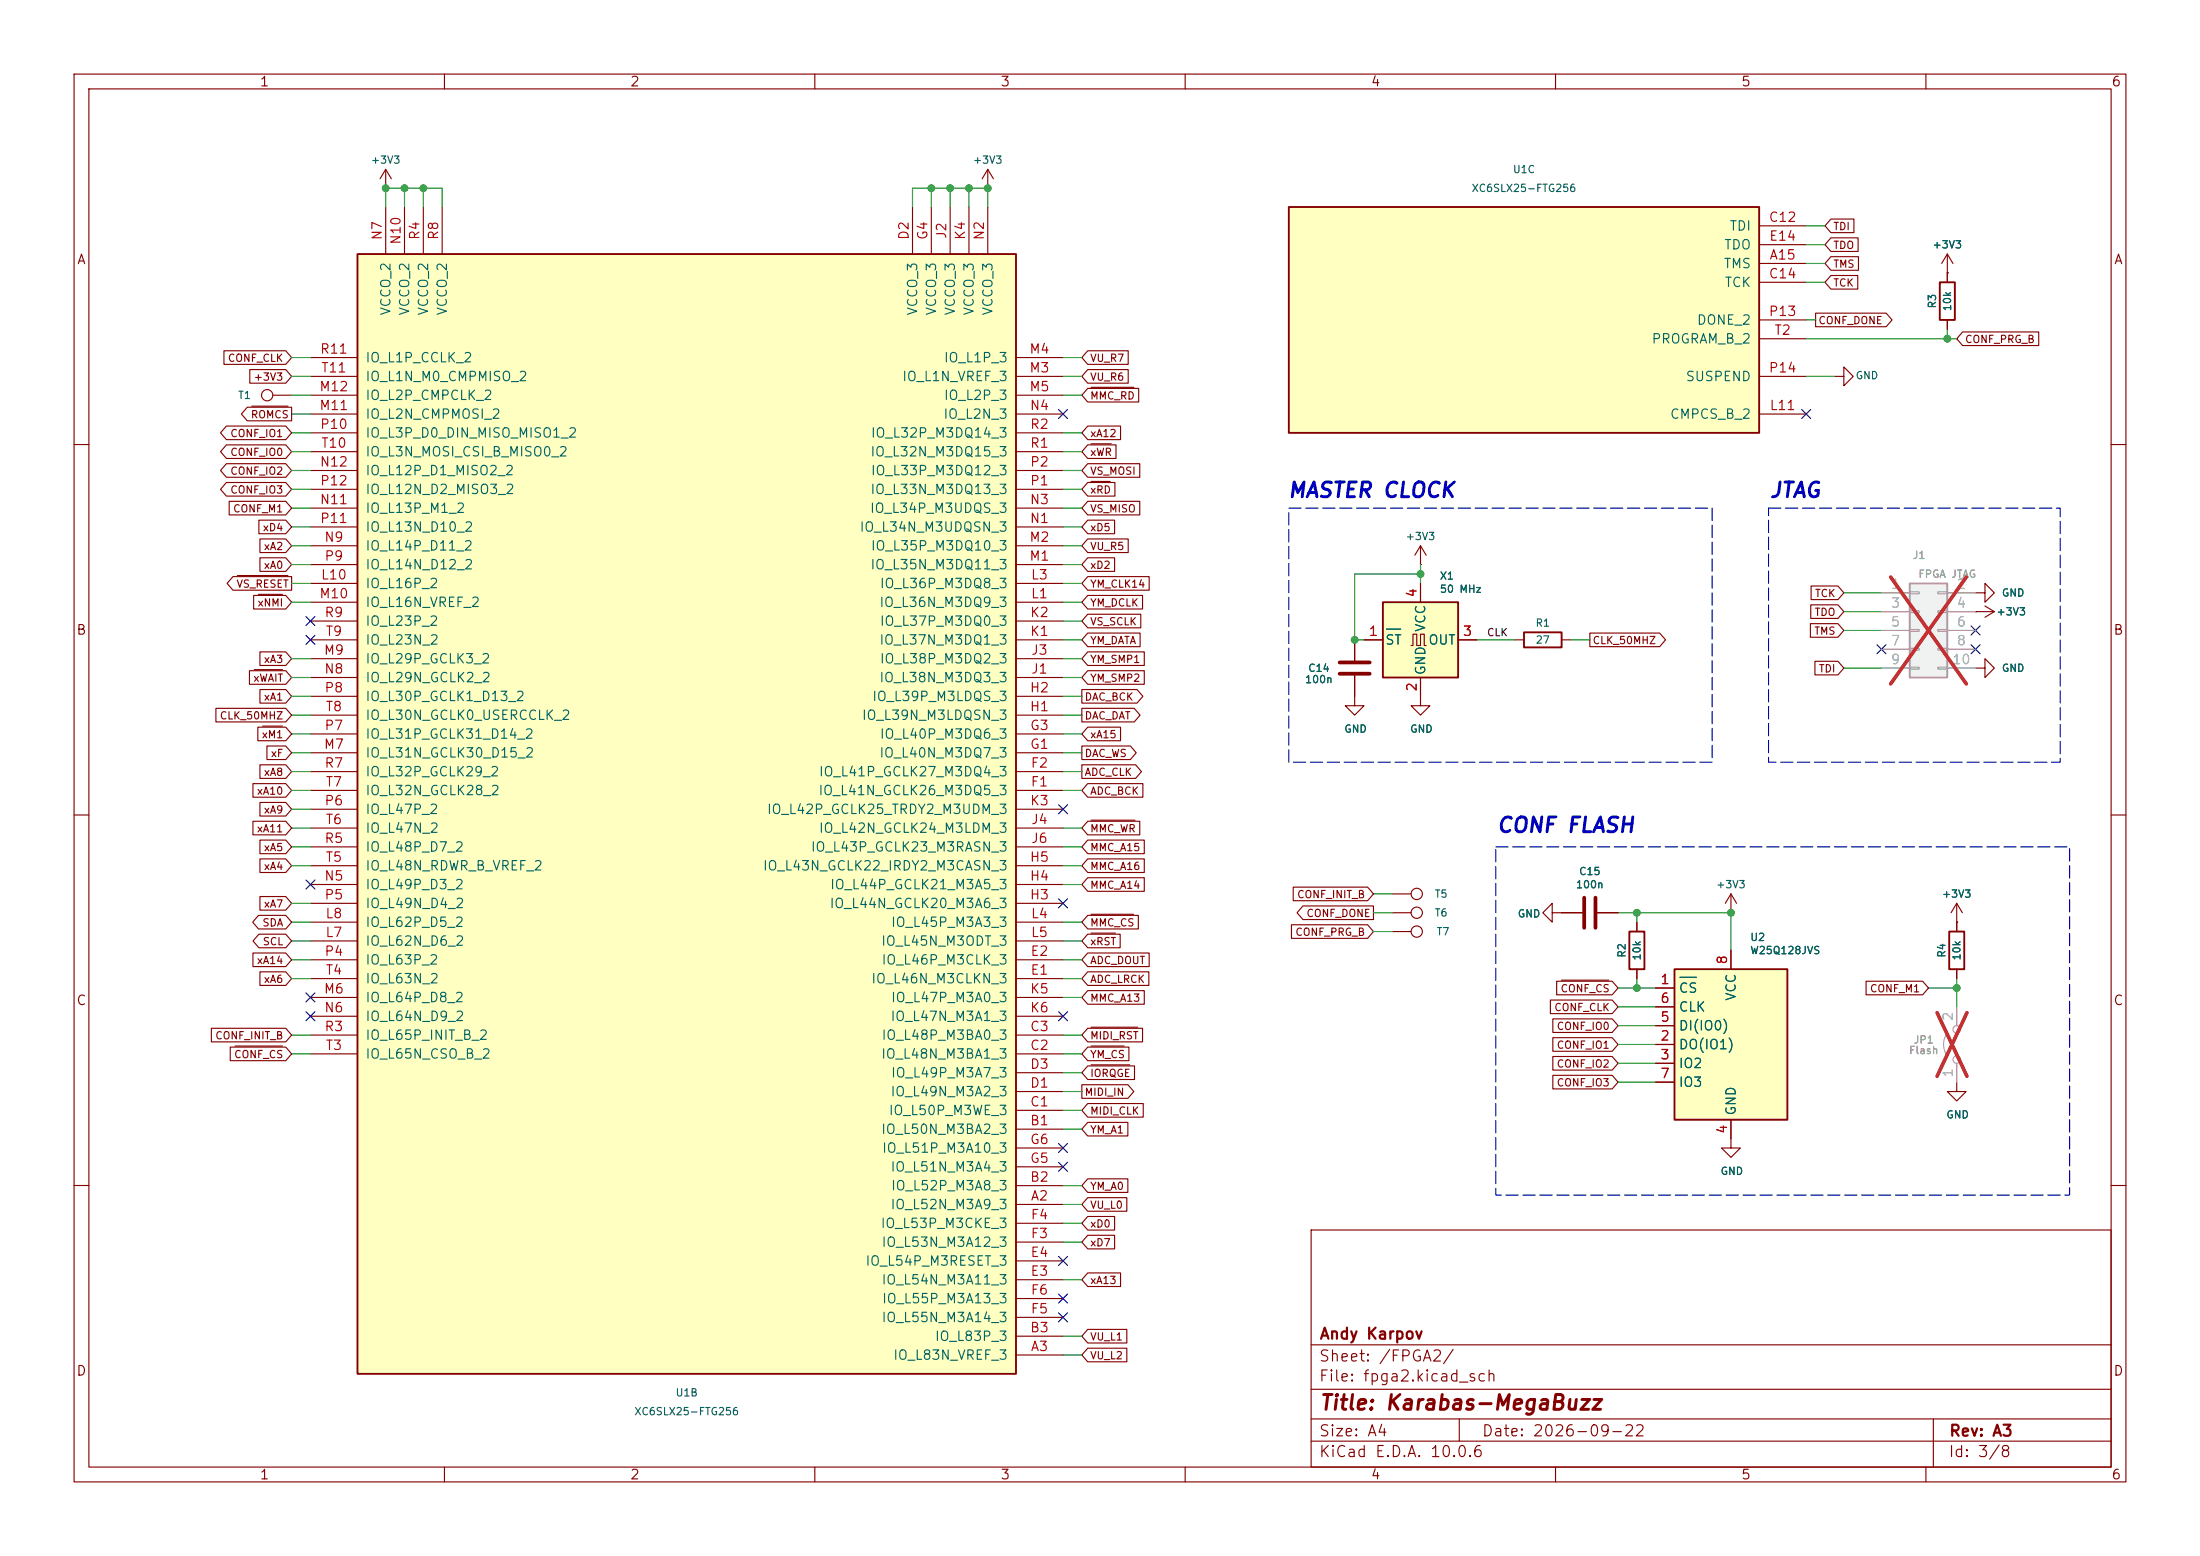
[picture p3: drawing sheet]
<svg xmlns="http://www.w3.org/2000/svg" width="297mm" height="210mm" viewBox="0 0 297 210" stroke-linecap="round" stroke-linejoin="round" font-family="sans-serif">
<g fill="none" stroke="#840000" stroke-width=".15">
<path d="M10 10h277v190h-277zM12 12h273v186h-273zM60 10v2M110 10v2M160 10v2M210 10v2M260 10v2M10 60h2M285 60h2M266.7 80h1.3v1.3l1.2-1.3-1.2-1.3v1.3M266.7 90.2h1.3v1.2l1.2-1.2-1.2-1.3v1.3M10 110h2"/>
<path d="M285 110h2M188 120.7h2.5M188 125.7h2.5M264.2 124.5v1.2M264.2 130.8v1.3M264.2 146.1v1.2h1.2l-1.2 1.3-1.3-1.3h1.3M10 160h2M177 166h108v32h-108zM285 160h2M60 198v2M110 198v2M160 198v2"/>
<path d="M177 194.5h108M177 191.5h108M177 187.5h108M177 181.5h108M197 191.5v3M210 198v2M260 198v2M261 191.5v6.5"/>
<circle cx="191.3" cy="120.6" r=".76"/>
<circle cx="191.3" cy="125.7" r=".76"/>
</g>
<path d="M263.1 125.7h2.1v5.1h-2.1z" fill="none" stroke="#840000" stroke-width=".25"/>
<g fill="none" stroke="#a1a1a1" stroke-width=".15">
<path d="M262.9 139.4a2.53 2.53 0 0 0 0 3.1M264.2 135.9v2.5M264.2 143.5v2.6"/>
<circle cx="264.2" cy="138.9" r=".51"/>
<circle cx="264.2" cy="143" r=".51"/>
</g>
<path d="M261.5 136.7l4 8.6M265.5 136.7l-4 8.6" fill="none" stroke="#e12e31" stroke-width=".46"/>
<path d="M257.8 78.7h5.1v12.7h-5.1z" fill="#f0f0f0"/>
<path d="M257.8 78.7h5.1v12.7h-5.1z" fill="none" stroke="#a1a1a1" stroke-width=".25"/>
<g fill="none" stroke="#a1a1a1" stroke-width=".15">
<path d="M257.8 79.9h1.3v.2h-1.3zM261.6 79.9h1.3v.2h-1.3zM254 80h3.8M254 82.6h3.8M254 85.1h3.8M254 87.6h3.8M254 90.2h3.8M257.8 82.4h1.3v.3h-1.3zM257.8 85h1.3v.2h-1.3zM257.8 87.5h1.3v.3h-1.3zM257.8 90h1.3v.3h-1.3zM261.6 82.4h1.3v.3h-1.3z"/>
<path d="M261.6 85h1.3v.2h-1.3zM261.6 87.5h1.3v.3h-1.3zM261.6 90h1.3v.3h-1.3zM262.9 80h3.8M262.9 82.6h3.8M262.9 85.1h3.8M262.9 87.6h3.8M262.9 90.2h3.8"/>
</g>
<path d="M255.2 77.9l10.3 14.4M265.5 77.9l-10.3 14.4" fill="none" stroke="#e12e31" stroke-width=".46"/>
<g fill="none" stroke="#840000" stroke-width=".15">
<path d="M52.1 25.4h.1M52.1 22.9l-.8 1.2M52.1 22.9l.7 1.2M52.1 22.9v2.5M36.8 53.3h2.6M182.9 94v1.3h1.2l-1.2 1.2-1.3-1.2h1.3M266.7 82.6h.1M266.7 82.6h2.5M268 81.8l1.2 .8M269.2 82.6l-1.2 .7M264.2 124.5h.1M264.2 121.9l-.8 1.3"/>
<path d="M264.2 121.9l.7 1.3M264.2 121.9v2.6"/>
<circle cx="36.1" cy="53.3" r=".76"/>
</g>
<path d="M186.7 81.3h10.1v10.1h-10.1z" fill="#ffffc2"/>
<path d="M186.7 81.3h10.1v10.1h-10.1zM205.7 85.3h5.1v2.1h-5.1z" fill="none" stroke="#840000" stroke-width=".25"/>
<path d="M191.8 78.7v2.6M184.1 86.4h2.6M190.5 87.1h.3v-1.5h.5v1.5h.5v-1.5h.5v1.5h.2M191.8 91.4v2.6M196.8 86.4h2.6M204.5 86.4h1.2M210.8 86.4h1.3" fill="none" stroke="#840000" stroke-width=".15"/>
<path d="M187.2 84.9h1.9" fill="none" stroke="#006464" stroke-width=".15"/>
<path d="M48.3 34.3h88.9v151.1h-88.9z" fill="#ffffc2"/>
<path d="M48.3 34.3h88.9v151.1h-88.9zM261.9 38.1h2v5.1h-2z" fill="none" stroke="#840000" stroke-width=".25"/>
<g fill="none" stroke="#840000" stroke-width=".15">
<path d="M52.1 27.9v6.4M54.6 27.9v6.4M57.1 27.9v6.4M59.7 27.9v6.4M123.2 27.9v6.4M125.7 27.9v6.4M128.3 27.9v6.4M130.8 27.9v6.4M133.3 27.9v6.4M262.9 36.8h.1M262.9 34.3l-.8 1.3M262.9 34.3l.8 1.3"/>
<path d="M262.9 34.3v3.8M41.9 50.8h6.4M41.9 48.3h6.4M41.9 53.3h6.4M41.9 55.9h6.4M41.9 58.4h6.4M137.2 50.8h6.3M137.2 48.3h6.3M137.2 53.3h6.3M137.2 55.9h6.3M137.2 58.4h6.3M247.6 50.8h1.3v-1.3l1.3 1.3-1.3 1.3v-1.3"/>
<path d="M262.9 43.2v1.3M41.9 78.7h6.4M41.9 76.2h6.4M41.9 73.7h6.4M41.9 71.1h6.4M41.9 68.6h6.4M41.9 63.5h6.4M41.9 66h6.4M41.9 61h6.4M137.2 78.7h6.3M137.2 76.2h6.3M137.2 73.7h6.3"/>
<path d="M137.2 71.1h6.3M137.2 68.6h6.3M137.2 63.5h6.3M137.2 66h6.3M137.2 61h6.3M191.8 76.2h.1M191.8 73.7l-.8 1.2M191.8 73.7l.7 1.2M191.8 73.7v2.5M41.9 99.1h6.4M41.9 96.5h6.4M41.9 94h6.4"/>
<path d="M41.9 91.4h6.4M41.9 88.9h6.4M41.9 86.4h6.4M41.9 83.8h6.4M41.9 81.3h6.4M137.2 99.1h6.3M137.2 96.5h6.3M137.2 94h6.3M137.2 91.4h6.3M137.2 88.9h6.3M137.2 86.4h6.3M137.2 83.8h6.3"/>
<path d="M137.2 81.3h6.3M182.9 86.4v2.8M182.9 91.2v2.8M191.8 94v1.3h1.2l-1.2 1.2-1.3-1.2h1.3M41.9 106.7h6.4M41.9 104.1h6.4M41.9 101.6h6.4M41.9 119.4h6.4M41.9 116.8h6.4M41.9 111.8h6.4M41.9 114.3h6.4M41.9 109.2h6.4"/>
<path d="M137.2 106.7h6.3M137.2 104.1h6.3M137.2 101.6h6.3M137.2 119.4h6.3M137.2 116.8h6.3M137.2 111.8h6.3M137.2 114.3h6.3M137.2 109.2h6.3M41.9 139.7h6.4M41.9 132.1h6.4M41.9 129.5h6.4M41.9 121.9h6.4"/>
<path d="M41.9 134.6h6.4M41.9 137.2h6.4M41.9 124.5h6.4M41.9 127h6.4M137.2 139.7h6.3M137.2 132.1h6.3M137.2 129.5h6.3M137.2 121.9h6.3M137.2 134.6h6.3M137.2 137.2h6.3M137.2 124.5h6.3M137.2 127h6.3"/>
<path d="M188 123.2h2.5M233.7 123.2h.1M233.7 120.7l-.8 1.2M233.7 120.7l.7 1.2M233.7 120.7v2.5M41.9 142.2h6.4M137.2 152.4h6.3M137.2 149.9h6.3M137.2 142.2h6.3M137.2 147.3h6.3M137.2 144.8h6.3M137.2 157.5h6.3"/>
<path d="M137.2 154.9h6.3M233.7 153.7v1.2h1.2l-1.2 1.3-1.3-1.3h1.3M137.2 162.6h6.3M137.2 160h6.3M137.2 172.7h6.3M137.2 170.2h6.3M137.2 167.6h6.3M137.2 165.1h6.3M137.2 177.8h6.3M137.2 175.3h6.3M137.2 182.9h6.3M137.2 180.3h6.3"/>
<circle cx="191.3" cy="123.2" r=".76"/>
</g>
<path d="M180.8 89.4h4.1M180.8 90.9h4.1" fill="none" stroke="#840000" stroke-width=".51"/>
<path d="M226.1 130.8h15.2v20.3h-15.2z" fill="#ffffc2"/>
<path d="M226.1 130.8h15.2v20.3h-15.2z" fill="none" stroke="#840000" stroke-width=".25"/>
<path d="M223.5 133.4h2.6M223.5 138.4h2.6M223.5 135.9h2.6M233.7 128.3v2.5M223.5 141h2.6M223.5 143.5h2.6M223.5 146.1h2.6M233.7 151.1v2.6" fill="none" stroke="#840000" stroke-width=".15"/>
<path d="M226.8 131.9h2.2" fill="none" stroke="#006464" stroke-width=".15"/>
<path d="M174 27.9h63.5v30.5h-63.5z" fill="#ffffc2"/>
<path d="M174 27.9h63.5v30.5h-63.5zM220 125.7h2v5.1h-2z" fill="none" stroke="#840000" stroke-width=".25"/>
<g fill="none" stroke="#840000" stroke-width=".15">
<path d="M133.3 25.4h.1M133.3 22.9l-.7 1.2M133.3 22.9l.8 1.2M133.3 22.9v2.5M237.5 35.6h6.3M237.5 30.5h6.3M237.5 38.1h6.3M237.5 33h6.3M247.2 37.2h3.6v1.8h-3.6l-.8-.9zM247.2 34.6h3.7v1.9h-3.7l-.8-.9zM247.2 32.1h3.6v1.8h-3.6l-.8-.9zM247.2 29.6h3.1v1.8h-3.1l-.8-.9z"/>
<path d="M262.9 36.8h.1M262.9 36.8v1.3M30.2 47.3h8.4l.8 1-.8 .9h-8.4zM30.6 57.5h8l.8 .9-.8 .9h-8l-.8-.9zM33.4 55h6v1.8h-6l-.8-.9zM33.7 49.9h4.9l.8 .9-.8 .9h-4.9zM34 54.8h4.9M146.8 57.5h4.5v1.8h-4.5l-.8-.9zM146.8 52.4h6.9v1.9h-6.9l-.8-1zM146.8 49.9h5.5v1.8h-5.5l-.8-.9zM146.8 47.3h5.5v1.9h-5.5l-.8-.9zM147.3 52.3h5.8"/>
<path d="M147.3 59.9h2.7M237.5 55.9h6.3M237.5 43.2h6.3M237.5 50.8h6.3M237.5 45.7h6.3M245.1 42.3h9.5l.8 .9-.8 .9h-9.5zM262.9 43.2v1.3M265 44.8h10.2v1.8h-10.2l-.8-.9zM30.6 60h8l.8 1-.8 .9h-8l-.8-.9zM30.6 65.1h8l.8 .9-.8 1h-8l-.8-1zM30.6 62.6h8l.8 .9-.8 .9h-8l-.8-.9zM30.9 67.7h7.7l.8 .9-.8 .9h-7.7z"/>
<path d="M31.4 77.8h8v1.9h-8l-.7-1zM32 77.7h6.9M34.9 70.2h3.7l.8 .9-.8 .9h-3.7zM35.1 75.3h3.5l.8 .9-.8 .9h-3.5zM35.1 72.7h3.5l.8 1-.8 .9h-3.5zM146.8 70.2h3.7v1.8h-3.7l-.8-.9zM146.8 67.7h7.1v1.8h-7.1l-.8-.9zM146.8 62.6h7.1v1.8h-7.1l-.8-.9zM146.8 60h3.9v1.9h-3.9l-.8-.9zM146.8 65.1h3.7v1.9h-3.7l-.8-1zM146.8 72.7h5.5v1.9h-5.5l-.8-.9zM146.8 77.8h8.3v1.9h-8.3l-.8-1z"/>
<path d="M146.8 75.3h3.7v1.8h-3.7l-.8-.9zM147.3 65h2.6M191.8 78.7v2.6M244.5 79.1h3.6l.8 .9-.8 .9h-3.6zM29.1 95.6h9.5l.8 .9-.8 .9h-9.5zM33.7 90.5h4.9l.8 .9-.8 1h-4.9zM34.2 80.4h4.4l.8 .9-.8 .9h-4.4zM34.3 90.4h3.8M34.8 98.1h3.8l.8 1-.8 .9h-3.8zM34.9 80.2h3.2M35.1 88h3.5l.8 .9-.8 .9h-3.5zM35.1 93.1h3.5l.8 .9-.8 .9h-3.5z"/>
<path d="M35.5 98h2.6M146 95.6h7.1l.8 .9-.8 .9h-7.1zM146 93.1h7.5l.8 .9-.8 .9h-7.5zM146.8 98.1h4.5v1.9h-4.5l-.8-.9zM146.8 85.4h7.1v1.9h-7.1l-.8-.9zM146.8 90.5h7.7v1.9h-7.7l-.8-1zM146.8 88h7.7v1.8h-7.7l-.8-.9zM146.8 80.4h7.4v1.8h-7.4l-.8-.9zM146.8 82.9h7.2v1.8h-7.2l-.8-.9zM182.9 86.4v2.8M182.9 91.2v2.8M184.1 86.4h2.6"/>
<path d="M191.8 91.4v2.6M196.8 86.4h2.6M214.6 85.4h9.5l.8 1-.8 .9h-9.5zM244.4 84.2h3.7l.8 .9-.8 .9h-3.7zM244.5 81.6h3.6l.8 1-.8 .9h-3.6zM245 89.3h3.1l.8 .9-.8 .9h-3.1zM266.7 82.6h.1M34.1 110.8h4.5l.8 1-.8 .9h-4.5zM34.1 105.8h4.5l.8 .9-.8 .9h-4.5zM35.1 113.4h3.5l.8 .9-.8 .9h-3.5zM35.1 115.9h3.5l.8 .9-.8 1h-3.5zM35.1 108.3h3.5l.8 .9-.8 .9h-3.5z"/>
<path d="M35.1 103.2h3.5l.8 .9-.8 1h-3.5zM36 100.7h2.6l.8 .9-.8 .9h-2.6zM146 103.2h7.3l.8 .9-.8 1h-7.3zM146 100.7h6.6l.8 .9-.8 .9h-6.6zM146.8 115.9h7.7v1.9h-7.7l-.8-1zM146.8 110.8h7.1v1.9h-7.1l-.8-.9zM146.8 113.4h7.7v1.8h-7.7l-.8-.9zM146.8 105.8h7.5v1.8h-7.5l-.8-.9zM146.8 118.5h7.7v1.8h-7.7l-.8-.9zM147.3 110.7h5.9M174.6 119.7h10l.8 1-.8 .9h-10zM28.5 138.8h10.1l.8 .9-.8 .9h-10.1z"/>
<path d="M34.1 128.6h4.5l.8 .9-.8 1h-4.5zM34.9 123.5h3.7l.8 1-.8 .9h-3.7l-.8-.9zM34.9 126.1h3.7l.8 .9-.8 .9h-3.7l-.7-.9zM35.1 131.2h3.5l.8 .9-.8 .9h-3.5zM35.1 121h3.5l.8 .9-.8 .9h-3.5zM146.8 133.7h7.7v1.8h-7.7l-.8-.9zM146.8 131.2h8.3v1.8h-8.3l-.8-.9zM146.8 123.5h6.9v1.9h-6.9l-.8-.9zM146.8 138.8h7.4v1.8h-7.4l-.8-.9zM146.8 126.1h4.4v1.8h-4.4l-.8-.9zM146.8 128.6h8.3v1.9h-8.3l-.8-1zM147.3 123.4h5.7"/>
<path d="M147.3 138.6h6.3M147.3 125.9h3.3M174.3 124.8h10.3l.8 .9-.8 .9h-10.3zM175.9 122.3h9.5v1.8h-9.5l-.8-.9zM209.3 135h8.3l.8 .9-.8 .9h-8.3zM209.5 123.2v-1.3l-1.2 1.3 1.2 1.3v-1.3h4.1M209.6 137.5h8l.8 .9-.8 .9h-8zM210.2 132.4h7.4l.8 1-.8 .9h-7.4zM210.8 132.3h6.4M215.6 123.2h2.8M221 124.5v1.2M221 130.8v1.3"/>
<path d="M223.5 133.4h2.6M223.5 138.4h2.6M223.5 135.9h2.6M233.7 128.3v2.5M251.9 132.4h7.7l.7 1-.7 .9h-7.7zM264.2 124.5h.1M264.2 124.5v1.2M264.2 130.8v1.3M31.1 141.3h7.5l.8 .9-.8 1h-7.5zM31.7 141.2h6.4M146 146.4h6.3l.8 .9-.8 .9h-6.3zM146.8 151.5h5.5v1.8h-5.5l-.8-.9z"/>
<path d="M146.8 159.1h5.5v1.8h-5.5l-.8-.9zM146.8 148.9h7.5v1.9h-7.5l-.8-.9zM146.8 141.3h5.6v1.9h-5.6l-.8-1zM146.8 143.9h6.4v1.8h-6.4l-.8-.9zM147.3 141.2h4.5M147.3 143.7h5.2M209.6 145.1h8l.8 1-.8 .9h-8zM209.6 142.6h8l.8 .9-.8 .9h-8zM209.6 140.1h8l.8 .9-.8 .9h-8zM223.5 141h2.6M223.5 143.5h2.6M223.5 146.1h2.6"/>
<path d="M233.7 151.1v2.6M146.8 171.8h4.5v1.8h-4.5l-.8-.9zM146.8 164.2h3.7v1.8h-3.7l-.8-.9zM146.8 166.7h3.7v1.9h-3.7l-.8-1zM146.8 161.6h5.3v1.9h-5.3l-.8-.9zM146.8 179.4h5.3v1.9h-5.3l-.8-1zM146.8 182h5.3v1.8h-5.3l-.8-.9z"/>
</g>
<path d="M213.9 121.2v4M215.4 121.2v4" fill="none" stroke="#840000" stroke-width=".51"/>
<g fill="none" stroke="#009600" stroke-width=".15">
<path d="M52.1 27.9v-2.5h7.6v2.5M54.6 25.4v2.5M57.1 25.4v2.5M123.2 27.9v-2.5h10.1v2.5M125.7 25.4v2.5M128.3 25.4v2.5M130.8 25.4v2.5M243.8 33h2.6M243.8 38.1h2.6M243.8 35.6h2.6M243.8 30.5h2.6M39.4 50.8h2.5"/>
<path d="M39.4 48.3h2.5M39.4 55.9h2.5M39.4 53.3h2.5M39.4 58.4h2.5M143.5 50.8h2.5M143.5 48.3h2.5M143.5 53.3h2.5M143.5 58.4h2.5M243.8 45.7h20.4M243.8 50.8h3.8M243.8 43.2h1.3M262.9 44.5v1.2"/>
<path d="M39.4 76.2h2.5M39.4 78.7h2.5M39.4 73.7h2.5M39.4 66h2.5M39.4 68.6h2.5M39.4 61h2.5M39.4 63.5h2.5M39.4 71.1h2.5M143.5 76.2h2.5M143.5 78.7h2.5M143.5 73.7h2.5M143.5 66h2.5"/>
<path d="M143.5 68.6h2.5M143.5 61h2.5M143.5 63.5h2.5M143.5 71.1h2.5M191.8 77.5h-8.9v8.9h1.2M191.8 76.2v2.5M39.4 99.1h2.5M39.4 94h2.5M39.4 91.4h2.5M39.4 88.9h2.5M39.4 96.5h2.5M39.4 81.3h2.5"/>
<path d="M143.5 86.4h2.5M143.5 99.1h2.5M143.5 94h2.5M143.5 91.4h2.5M143.5 88.9h2.5M143.5 96.5h2.5M143.5 81.3h2.5M143.5 83.8h2.5M199.4 86.4h5.1M212.1 86.4h2.5M248.9 90.2h5.1M248.9 82.6h5.1"/>
<path d="M248.9 85.1h5.1M248.9 80h5.1M39.4 106.7h2.5M39.4 116.8h2.5M39.4 104.1h2.5M39.4 101.6h2.5M39.4 111.8h2.5M39.4 114.3h2.5M39.4 109.2h2.5M143.5 106.7h2.5M143.5 116.8h2.5M143.5 119.4h2.5"/>
<path d="M143.5 104.1h2.5M143.5 101.6h2.5M143.5 111.8h2.5M143.5 114.3h2.5M39.4 127h2.5M39.4 129.5h2.5M39.4 139.7h2.5M39.4 132.1h2.5M39.4 124.5h2.5M39.4 121.9h2.5M143.5 134.6h2.5M143.5 127h2.5"/>
<path d="M143.5 129.5h2.5M143.5 139.7h2.5M143.5 132.1h2.5M143.5 124.5h2.5M185.4 125.7h2.6M185.4 120.7h2.6M185.4 123.2h2.6M218.4 138.4h5.1M218.4 133.4h5.1M218.4 135.9h5.1M218.4 123.2h15.3v5.1M221 123.2v1.3"/>
<path d="M221 132.1v1.3M260.3 133.4h3.9M264.2 132.1v3.8M39.4 142.2h2.5M143.5 142.2h2.5M143.5 144.8h2.5M143.5 147.3h2.5M143.5 152.4h2.5M143.5 149.9h2.5M218.4 146.1h5.1M218.4 143.5h5.1M218.4 141h5.1"/>
<path d="M143.5 165.1h2.5M143.5 167.6h2.5M143.5 172.7h2.5M143.5 162.6h2.5M143.5 160h2.5M143.5 182.9h2.5M143.5 180.3h2.5"/>
</g>
<g fill="none" stroke="#000084" stroke-width=".15">
<path d="M142.9 55.3l1.2 1.2M144.1 55.3l-1.2 1.2M243.2 55.3l1.2 1.2M244.4 55.3l-1.2 1.2M41.3 83.2l1.2 1.2M41.3 85.8l1.2 1.2M42.5 83.2l-1.2 1.2M42.5 85.8l-1.2 1.2M253.4 87l1.2 1.2M254.6 87l-1.2 1.2M266.1 87l1.2 1.2M266.1 84.5l1.2 1.2"/>
<path d="M267.3 87l-1.2 1.2M267.3 84.5l-1.2 1.2M41.3 118.8l1.2 1.2M42.5 118.8l-1.2 1.2M142.9 108.6l1.2 1.2M144.1 108.6l-1.2 1.2M41.3 136.6l1.2 1.2M41.3 134l1.2 1.2M42.5 136.6l-1.2 1.2M42.5 134l-1.2 1.2M142.9 136.6l1.2 1.2M142.9 121.3l1.2 1.2"/>
<path d="M144.1 136.6l-1.2 1.2M144.1 121.3l-1.2 1.2M142.9 154.3l1.2 1.2M142.9 156.9l1.2 1.2M144.1 154.3l-1.2 1.2M144.1 156.9l-1.2 1.2M142.9 169.6l1.2 1.2M142.9 174.7l1.2 1.2M142.9 177.2l1.2 1.2M144.1 169.6l-1.2 1.2M144.1 174.7l-1.2 1.2M144.1 177.2l-1.2 1.2"/>
</g>
<path d="M174 68.6h57.1v34.3h-57.1zM238.8 68.6h39.3v34.3h-39.3zM201.9 114.3h77.5v47h-77.5z" fill="none" stroke="#0000c2" stroke-width=".15" stroke-dasharray="1.7 .6"/>
<path d="M187.2 84.9h1.9M226.8 131.9h2.2" fill="none" stroke="#006464" stroke-width=".15"/>
<path d="M254 80h3.8M254 82.6h3.8M254 85.1h3.8M254 87.6h3.8M254 90.2h3.8M262.9 80h3.8M262.9 82.6h3.8M262.9 85.1h3.8M262.9 87.6h3.8M262.9 90.2h3.8M264.2 135.9v2.5M264.2 143.5v2.6" fill="none" stroke="#a1a1a1" stroke-width=".15"/>
<path d="M255.2 77.9l10.3 14.4M265.5 77.9l-10.3 14.4M261.5 136.7l4 8.6M265.5 136.7l-4 8.6" fill="none" stroke="#e12e31" stroke-width=".46"/>
<g fill="#009600" stroke="#009600" stroke-width=".14">
<circle cx="128.3" cy="25.4" r=".46"/>
<circle cx="125.7" cy="25.4" r=".46"/>
<circle cx="133.3" cy="25.4" r=".46"/>
<circle cx="130.8" cy="25.4" r=".46"/>
<circle cx="52.1" cy="25.4" r=".46"/>
<circle cx="57.1" cy="25.4" r=".46"/>
<circle cx="54.6" cy="25.4" r=".46"/>
<circle cx="182.9" cy="86.4" r=".46"/>
<circle cx="191.8" cy="77.5" r=".46"/>
<circle cx="221" cy="123.2" r=".46"/>
<circle cx="264.2" cy="133.4" r=".46"/>
<circle cx="233.7" cy="123.2" r=".46"/>
<circle cx="221" cy="133.4" r=".46"/>
<circle cx="262.9" cy="45.7" r=".46"/>
</g>
<g font-size="2" fill="#0000c2">
<text x="173.7" y="67.7">MASTER CLOCK</text>
<text x="238.7" y="67.7">JTAG</text>
<text x="201.9" y="112.9">CONF FLASH</text>
</g>
<text font-size="2" fill="#840000" x="178" y="190.8">Title: Karabas-MegaBuzz</text>
<g font-size="1.5" fill="#840000">
<text x="178" y="184.1">Sheet: /FPGA2/</text>
<text x="178" y="181.1">Andy Karpov</text>
<text x="178" y="186.8">File: fpga2.kicad_sch</text>
<text x="178" y="197">KiCad E.D.A. 10.0.6</text>
<text x="178" y="194.2">Size: A4</text>
<text x="200" y="194.2">Date: 2026-09-22</text>
<text x="263" y="197">Id: 3/8</text>
<text x="263" y="194.2">Rev: A3</text>
</g>
<g font-size="1.3" fill="#840000">
<text x="35" y="12">1</text>
<text x="85" y="12">2</text>
<text x="135" y="12">3</text>
<text x="185" y="12">4</text>
<text x="235" y="12">5</text>
<text x="285" y="12">6</text>
<text x="10.3" y="36">A</text>
<text x="285.3" y="36">A</text>
<text x="10.2" y="86">B</text>
<text x="285.2" y="86">B</text>
<text x="10.2" y="136">C</text>
<text x="285.2" y="136">C</text>
<text x="10.2" y="186">D</text>
<text x="285.2" y="186">D</text>
<text x="35" y="200">1</text>
<text x="85" y="200">2</text>
<text x="135" y="200">3</text>
<text x="185" y="200">4</text>
<text x="235" y="200">5</text>
<text x="285" y="200">6</text>
</g>
<g font-size="1.3" fill="#a90000">
<text x="51.9" y="32.5" transform="rotate(-90 51.9 32.5)">N7</text>
<text x="54.4" y="33.1" transform="rotate(-90 54.4 33.1)">N10</text>
<text x="56.9" y="32.5" transform="rotate(-90 56.9 32.5)">R4</text>
<text x="59.5" y="32.5" transform="rotate(-90 59.5 32.5)">R8</text>
<text x="123" y="32.5" transform="rotate(-90 123 32.5)">D2</text>
<text x="125.5" y="32.5" transform="rotate(-90 125.5 32.5)">G4</text>
<text x="128.1" y="32.3" transform="rotate(-90 128.1 32.3)">J2</text>
<text x="130.6" y="32.5" transform="rotate(-90 130.6 32.5)">K4</text>
<text x="133.1" y="32.5" transform="rotate(-90 133.1 32.5)">N2</text>
<text x="238.7" y="30.3">C12</text>
<text x="238.8" y="32.8">E14</text>
<text x="238.8" y="35.3">A15</text>
<text x="238.7" y="37.9">C14</text>
<text x="238.7" y="43">P13</text>
<text x="239.4" y="45.5">T2</text>
<text x="43" y="53.1">M12</text>
<text x="43.1" y="48">R11</text>
<text x="43.3" y="50.6">T11</text>
<text x="138.9" y="50.6">M3</text>
<text x="138.9" y="48">M4</text>
<text x="138.9" y="53.1">M5</text>
<text x="238.7" y="50.6">P14</text>
<text x="43" y="55.7">M11</text>
<text x="43.1" y="58.2">P10</text>
<text x="138.9" y="55.7">N4</text>
<text x="139" y="58.2">R2</text>
<text x="238.8" y="55.7">L11</text>
<text x="43.1" y="63.3">N12</text>
<text x="43.1" y="65.8">P12</text>
<text x="43.3" y="60.7">T10</text>
<text x="139" y="65.8">P1</text>
<text x="139" y="63.3">P2</text>
<text x="139" y="60.7">R1</text>
<text x="43.1" y="68.4">N11</text>
<text x="43.1" y="70.9">P11</text>
<text x="138.9" y="70.9">N1</text>
<text x="138.9" y="68.4">N3</text>
<text x="43.7" y="73.4">N9</text>
<text x="43.7" y="76">P9</text>
<text x="138.9" y="76">M1</text>
<text x="138.9" y="73.4">M2</text>
<text x="43" y="81.1">M10</text>
<text x="43.2" y="78.5">L10</text>
<text x="43.7" y="83.6">R9</text>
<text x="139" y="83.6">K2</text>
<text x="139.1" y="81.1">L1</text>
<text x="139.1" y="78.5">L3</text>
<text x="191.6" y="80.7" transform="rotate(-90 191.6 80.7)">4</text>
<text x="43.6" y="88.7">M9</text>
<text x="43.9" y="86.1">T9</text>
<text x="139" y="86.1">K1</text>
<text x="139.1" y="88.7">J3</text>
<text x="184.7" y="86.1">1</text>
<text x="197.4" y="86.1">3</text>
<text x="43.7" y="91.2">N8</text>
<text x="43.7" y="93.8">P8</text>
<text x="138.9" y="93.8">H2</text>
<text x="139.1" y="91.2">J1</text>
<text x="191.6" y="93.4" transform="rotate(-90 191.6 93.4)">2</text>
<text x="43.6" y="101.4">M7</text>
<text x="43.7" y="98.8">P7</text>
<text x="43.9" y="96.3">T8</text>
<text x="138.9" y="96.3">H1</text>
<text x="139" y="101.4">G1</text>
<text x="139" y="98.8">G3</text>
<text x="43.7" y="103.9">R7</text>
<text x="43.9" y="106.5">T7</text>
<text x="139.1" y="106.5">F1</text>
<text x="139.1" y="103.9">F2</text>
<text x="43.7" y="109">P6</text>
<text x="43.9" y="111.5">T6</text>
<text x="139" y="109">K3</text>
<text x="139.1" y="111.5">J4</text>
<text x="43.7" y="119.2">N5</text>
<text x="43.7" y="114.1">R5</text>
<text x="43.9" y="116.6">T5</text>
<text x="138.9" y="119.2">H4</text>
<text x="138.9" y="116.6">H5</text>
<text x="139.1" y="114.1">J6</text>
<text x="43.7" y="121.7">P5</text>
<text x="43.8" y="124.2">L8</text>
<text x="138.9" y="121.7">H3</text>
<text x="139.1" y="124.2">L4</text>
<text x="43.7" y="129.3">P4</text>
<text x="43.8" y="126.8">L7</text>
<text x="43.9" y="131.9">T4</text>
<text x="139" y="131.9">E1</text>
<text x="139" y="129.3">E2</text>
<text x="139.1" y="126.8">L5</text>
<text x="233.5" y="130.3" transform="rotate(-90 233.5 130.3)">8</text>
<text x="43.6" y="134.4">M6</text>
<text x="43.7" y="136.9">N6</text>
<text x="139" y="134.4">K5</text>
<text x="139" y="136.9">K6</text>
<text x="224.1" y="133.1">1</text>
<text x="224.1" y="135.7">6</text>
<text x="43.7" y="139.5">R3</text>
<text x="43.9" y="142">T3</text>
<text x="139" y="142">C2</text>
<text x="139" y="139.5">C3</text>
<text x="224.1" y="140.8">2</text>
<text x="224.1" y="143.3">3</text>
<text x="224.1" y="138.2">5</text>
<text x="139" y="149.6">C1</text>
<text x="139" y="147.1">D1</text>
<text x="139" y="144.6">D3</text>
<text x="224.1" y="145.8">7</text>
<text x="139" y="152.2">B1</text>
<text x="139" y="154.7">G6</text>
<text x="233.5" y="153.1" transform="rotate(-90 233.5 153.1)">4</text>
<text x="139" y="159.8">B2</text>
<text x="139" y="157.3">G5</text>
<text x="139.1" y="162.3">A2</text>
<text x="139.1" y="167.4">F3</text>
<text x="139.1" y="164.9">F4</text>
<text x="139" y="172.5">E3</text>
<text x="139" y="170">E4</text>
<text x="139.1" y="177.6">F5</text>
<text x="139.1" y="175">F6</text>
<text x="139" y="180.1">B3</text>
<text x="139.1" y="182.7">A3</text>
</g>
<g font-size="1.3" fill="#006464">
<text x="232.7" y="34">TDO</text>
<text x="233.4" y="31.4">TDI</text>
<text x="232.6" y="36.5">TMS</text>
<text x="232.7" y="39.1">TCK</text>
<text x="53" y="42.7" transform="rotate(-90 53 42.7)">VCCO_2</text>
<text x="55.6" y="42.7" transform="rotate(-90 55.6 42.7)">VCCO_2</text>
<text x="58.1" y="42.7" transform="rotate(-90 58.1 42.7)">VCCO_2</text>
<text x="60.7" y="42.7" transform="rotate(-90 60.7 42.7)">VCCO_2</text>
<text x="124.2" y="42.7" transform="rotate(-90 124.2 42.7)">VCCO_3</text>
<text x="126.7" y="42.7" transform="rotate(-90 126.7 42.7)">VCCO_3</text>
<text x="129.2" y="42.7" transform="rotate(-90 129.2 42.7)">VCCO_3</text>
<text x="131.8" y="42.7" transform="rotate(-90 131.8 42.7)">VCCO_3</text>
<text x="134.3" y="42.7" transform="rotate(-90 134.3 42.7)">VCCO_3</text>
<text x="222.9" y="46.7">PROGRAM_B_2</text>
<text x="229" y="44.1">DONE_2</text>
<text x="49.2" y="49.2">IO_L1P_CCLK_2</text>
<text x="49.2" y="51.8">IO_L1N_M0_CMPMISO_2</text>
<text x="121.7" y="51.8">IO_L1N_VREF_3</text>
<text x="127.3" y="49.2">IO_L1P_3</text>
<text x="227.5" y="51.8">SUSPEND</text>
<text x="49.2" y="56.8">IO_L2N_CMPMOSI_2</text>
<text x="49.2" y="54.3">IO_L2P_CMPCLK_2</text>
<text x="49.2" y="59.4">IO_L3P_D0_DIN_MISO_MISO1_2</text>
<text x="117.5" y="59.4">IO_L32P_M3DQ14_3</text>
<text x="127.3" y="56.8">IO_L2N_3</text>
<text x="127.3" y="54.3">IO_L2P_3</text>
<text x="225.4" y="56.8">CMPCS_B_2</text>
<text x="49.2" y="64.5">IO_L12P_D1_MISO2_2</text>
<text x="49.2" y="61.9">IO_L3N_MOSI_CSI_B_MISO0_2</text>
<text x="117.4" y="61.9">IO_L32N_M3DQ15_3</text>
<text x="117.5" y="64.5">IO_L33P_M3DQ12_3</text>
<text x="49.2" y="69.5">IO_L13P_M1_2</text>
<text x="49.2" y="67">IO_L12N_D2_MISO3_2</text>
<text x="117.4" y="69.5">IO_L34P_M3UDQS_3</text>
<text x="117.4" y="67">IO_L33N_M3DQ13_3</text>
<text x="49.2" y="74.6">IO_L14P_D11_2</text>
<text x="49.2" y="77.2">IO_L14N_D12_2</text>
<text x="49.2" y="72.1">IO_L13N_D10_2</text>
<text x="116" y="72.1">IO_L34N_M3UDQSN_3</text>
<text x="117.4" y="77.2">IO_L35N_M3DQ11_3</text>
<text x="117.5" y="74.6">IO_L35P_M3DQ10_3</text>
<text x="49.2" y="79.7">IO_L16P_2</text>
<text x="49.2" y="82.2">IO_L16N_VREF_2</text>
<text x="118.6" y="82.2">IO_L36N_M3DQ9_3</text>
<text x="118.7" y="79.7">IO_L36P_M3DQ8_3</text>
<text x="49.2" y="89.9">IO_L29P_GCLK3_2</text>
<text x="49.2" y="84.8">IO_L23P_2</text>
<text x="49.2" y="87.3">IO_L23N_2</text>
<text x="118.6" y="87.3">IO_L37N_M3DQ1_3</text>
<text x="118.7" y="89.9">IO_L38P_M3DQ2_3</text>
<text x="118.7" y="84.8">IO_L37P_M3DQ0_3</text>
<text x="186.9" y="87.3">ST</text>
<text x="192.7" y="85.4" transform="rotate(-90 192.7 85.4)">VCC</text>
<text x="192.7" y="87.3">OUT</text>
<text x="49.2" y="92.4">IO_L29N_GCLK2_2</text>
<text x="49.2" y="94.9">IO_L30P_GCLK1_D13_2</text>
<text x="117.7" y="94.9">IO_L39P_M3LDQS_3</text>
<text x="118.6" y="92.4">IO_L38N_M3DQ3_3</text>
<text x="192.7" y="91.2" transform="rotate(-90 192.7 91.2)">GND</text>
<text x="49.2" y="100">IO_L31P_GCLK31_D14_2</text>
<text x="49.2" y="97.5">IO_L30N_GCLK0_USERCCLK_2</text>
<text x="116.3" y="97.5">IO_L39N_M3LDQSN_3</text>
<text x="118.7" y="100">IO_L40P_M3DQ6_3</text>
<text x="49.2" y="102.6">IO_L31N_GCLK30_D15_2</text>
<text x="49.2" y="105.1">IO_L32P_GCLK29_2</text>
<text x="49.2" y="107.6">IO_L32N_GCLK28_2</text>
<text x="110.4" y="107.6">IO_L41N_GCLK26_M3DQ5_3</text>
<text x="110.5" y="105.1">IO_L41P_GCLK27_M3DQ4_3</text>
<text x="118.6" y="102.6">IO_L40N_M3DQ7_3</text>
<text x="49.2" y="110.2">IO_L47P_2</text>
<text x="49.2" y="112.7">IO_L47N_2</text>
<text x="103.4" y="110.2">IO_L42P_GCLK25_TRDY2_M3UDM_3</text>
<text x="110.5" y="112.7">IO_L42N_GCLK24_M3LDM_3</text>
<text x="49.2" y="115.3">IO_L48P_D7_2</text>
<text x="49.2" y="117.8">IO_L48N_RDWR_B_VREF_2</text>
<text x="102.9" y="117.8">IO_L43N_GCLK22_IRDY2_M3CASN_3</text>
<text x="109.4" y="115.3">IO_L43P_GCLK23_M3RASN_3</text>
<text x="49.2" y="125.4">IO_L62P_D5_2</text>
<text x="49.2" y="120.3">IO_L49P_D3_2</text>
<text x="49.2" y="122.9">IO_L49N_D4_2</text>
<text x="111.9" y="122.9">IO_L44N_GCLK20_M3A6_3</text>
<text x="112" y="120.3">IO_L44P_GCLK21_M3A5_3</text>
<text x="120.2" y="125.4">IO_L45P_M3A3_3</text>
<text x="49.2" y="128">IO_L62N_D6_2</text>
<text x="49.2" y="130.5">IO_L63P_2</text>
<text x="118.9" y="128">IO_L45N_M3ODT_3</text>
<text x="118.9" y="130.5">IO_L46P_M3CLK_3</text>
<text x="49.2" y="135.6">IO_L64P_D8_2</text>
<text x="49.2" y="133">IO_L63N_2</text>
<text x="117.5" y="133">IO_L46N_M3CLKN_3</text>
<text x="120.2" y="135.6">IO_L47P_M3A0_3</text>
<text x="226.5" y="134.3">CS</text>
<text x="226.5" y="136.9">CLK</text>
<text x="234.6" y="135.2" transform="rotate(-90 234.6 135.2)">VCC</text>
<text x="49.2" y="138.1">IO_L64N_D9_2</text>
<text x="49.2" y="140.7">IO_L65P_INIT_B_2</text>
<text x="49.2" y="143.2">IO_L65N_CSO_B_2</text>
<text x="118.9" y="143.2">IO_L48N_M3BA1_3</text>
<text x="118.9" y="140.7">IO_L48P_M3BA0_3</text>
<text x="120.1" y="138.1">IO_L47N_M3A1_3</text>
<text x="226.5" y="141.9">DO(IO1)</text>
<text x="226.5" y="139.4">DI(IO0)</text>
<text x="120.1" y="148.3">IO_L49N_M3A2_3</text>
<text x="120.2" y="145.7">IO_L49P_M3A7_3</text>
<text x="226.5" y="144.5">IO2</text>
<text x="226.5" y="147">IO3</text>
<text x="118.9" y="153.4">IO_L50N_M3BA2_3</text>
<text x="119" y="155.9">IO_L51P_M3A10_3</text>
<text x="119.9" y="150.8">IO_L50P_M3WE_3</text>
<text x="234.6" y="150.6" transform="rotate(-90 234.6 150.6)">GND</text>
<text x="120.1" y="158.4">IO_L51N_M3A4_3</text>
<text x="120.2" y="161">IO_L52P_M3A8_3</text>
<text x="118.8" y="166.1">IO_L53P_M3CKE_3</text>
<text x="120.1" y="163.5">IO_L52N_M3A9_3</text>
<text x="116.7" y="171.1">IO_L54P_M3RESET_3</text>
<text x="118.9" y="173.7">IO_L54N_M3A11_3</text>
<text x="118.9" y="168.6">IO_L53N_M3A12_3</text>
<text x="118.9" y="178.8">IO_L55N_M3A14_3</text>
<text x="119" y="176.2">IO_L55P_M3A13_3</text>
<text x="120.5" y="183.8">IO_L83N_VREF_3</text>
<text x="126.1" y="181.3">IO_L83P_3</text>
</g>
<g font-size="1.3" fill="#aaa">
<text x="255.2" y="79.8">1</text>
<text x="255.2" y="82.3">3</text>
<text x="264.1" y="79.8">2</text>
<text x="264.1" y="82.3">4</text>
<text x="255.2" y="84.9">5</text>
<text x="255.2" y="87.4">7</text>
<text x="255.2" y="90">9</text>
<text x="263.5" y="90">10</text>
<text x="264.1" y="84.9">6</text>
<text x="264.1" y="87.4">8</text>
<text x="263.9" y="137.9" transform="rotate(-90 263.9 137.9)">2</text>
<text x="263.9" y="145.5" transform="rotate(-90 263.9 145.5)">1</text>
</g>
<g font-size="1" fill="#006464">
<text x="50" y="22.3">+3V3</text>
<text x="131.3" y="22.3">+3V3</text>
<text x="204.2" y="23.6">U1C</text>
<text x="198.6" y="26.1">XC6SLX25-FTG256</text>
<text x="260.8" y="33.8">+3V3</text>
<text x="261.6" y="41.7" transform="rotate(-90 261.6 41.7)">R3</text>
<text x="263.6" y="42.1" transform="rotate(-90 263.6 42.1)">10k</text>
<text x="250.4" y="51.4">GND</text>
<text x="32.1" y="54.1">T1</text>
<text x="189.7" y="73.1">+3V3</text>
<text x="194.3" y="78.5">X1</text>
<text x="194.3" y="80.3">50 MHz</text>
<text x="269.4" y="83.3">+3V3</text>
<text x="270.2" y="80.8">GND</text>
<text x="207.2" y="84.8">R1</text>
<text x="207.2" y="87.1">27</text>
<text x="176.1" y="92.4">100n</text>
<text x="176.5" y="90.9">C14</text>
<text x="270.2" y="90.9">GND</text>
<text x="181.4" y="99.1">GND</text>
<text x="190.3" y="99.1">GND</text>
<text x="213.1" y="118.4">C15</text>
<text x="193.6" y="121.4">T5</text>
<text x="193.6" y="123.9">T6</text>
<text x="204.8" y="124.1">GND</text>
<text x="212.7" y="120.1">100n</text>
<text x="231.6" y="120.1">+3V3</text>
<text x="262.1" y="121.4">+3V3</text>
<text x="193.9" y="126.5">T7</text>
<text x="219.7" y="129.3" transform="rotate(-90 219.7 129.3)">R2</text>
<text x="221.7" y="129.7" transform="rotate(-90 221.7 129.7)">10k</text>
<text x="236.2" y="127.2">U2</text>
<text x="236.2" y="129">W25Q128JVS</text>
<text x="262.9" y="129.3" transform="rotate(-90 262.9 129.3)">R4</text>
<text x="264.9" y="129.7" transform="rotate(-90 264.9 129.7)">10k</text>
<text x="262.7" y="151.2">GND</text>
<text x="232.2" y="158.8">GND</text>
<text x="85.6" y="191.2">XC6SLX25-FTG256</text>
<text x="91.1" y="188.7">U1B</text>
</g>
<g font-size="1" fill="#840000">
<text x="247.4" y="33.8">TDO</text>
<text x="247.4" y="31.3">TDI</text>
<text x="247.4" y="38.9">TCK</text>
<text x="247.4" y="36.4">TMS</text>
<text x="245.4" y="44">CONF_DONE</text>
<text x="265.2" y="46.5">CONF_PRG_B</text>
<text x="30.7" y="49.1">CONF_CLK</text>
<text x="34.2" y="51.6">+3V3</text>
<text x="147.1" y="51.6">VU_R6</text>
<text x="147.1" y="49.1">VU_R7</text>
<text x="31" y="59.2">CONF_IO1</text>
<text x="33.8" y="56.7">ROMCS</text>
<text x="147.1" y="59.2">xA12</text>
<text x="147.1" y="54.2">MMC_RD</text>
<text x="31" y="61.8">CONF_IO0</text>
<text x="31" y="64.3">CONF_IO2</text>
<text x="147.1" y="64.3">VS_MOSI</text>
<text x="147.1" y="61.8">xWR</text>
<text x="31" y="66.9">CONF_IO3</text>
<text x="31.4" y="69.4">CONF_M1</text>
<text x="35.4" y="71.9">xD4</text>
<text x="147.1" y="71.9">xD5</text>
<text x="147.1" y="69.4">VS_MISO</text>
<text x="147.1" y="66.9">xRD</text>
<text x="35.5" y="77">xA0</text>
<text x="35.5" y="74.5">xA2</text>
<text x="147.1" y="74.5">VU_R5</text>
<text x="147.1" y="77">xD2</text>
<text x="31.8" y="79.6">VS_RESET</text>
<text x="34.7" y="82.1">xNMI</text>
<text x="147.1" y="79.6">YM_CLK14</text>
<text x="147.1" y="82.1">YM_DCLK</text>
<text x="244.9" y="83.4">TDO</text>
<text x="244.9" y="80.8">TCK</text>
<text x="35.5" y="89.7">xA3</text>
<text x="147.1" y="87.2">YM_DATA</text>
<text x="147.1" y="89.7">YM_SMP1</text>
<text x="147.1" y="84.6">VS_SCLK</text>
<text x="214.9" y="87.2">CLK_50MHZ</text>
<text x="244.9" y="85.9">TMS</text>
<text x="34.1" y="92.3">xWAIT</text>
<text x="35.5" y="94.8">xA1</text>
<text x="146.3" y="94.8">DAC_BCK</text>
<text x="147.1" y="92.3">YM_SMP2</text>
<text x="245.5" y="91">TDI</text>
<text x="29.6" y="97.3">CLK_50MHZ</text>
<text x="35.3" y="99.9">xM1</text>
<text x="146.3" y="97.3">DAC_DAT</text>
<text x="147.1" y="99.9">xA15</text>
<text x="34.6" y="107.5">xA10</text>
<text x="35.5" y="105">xA8</text>
<text x="36.5" y="102.4">xF</text>
<text x="146.3" y="105">ADC_CLK</text>
<text x="146.3" y="102.4">DAC_WS</text>
<text x="147.1" y="107.5">ADC_BCK</text>
<text x="34.6" y="112.6">xA11</text>
<text x="35.5" y="110">xA9</text>
<text x="147.1" y="112.6">MMC_WR</text>
<text x="35.5" y="115.1">xA5</text>
<text x="35.5" y="117.7">xA4</text>
<text x="147.1" y="117.7">MMC_A16</text>
<text x="147.1" y="115.1">MMC_A15</text>
<text x="35.3" y="125.3">SDA</text>
<text x="35.5" y="122.7">xA7</text>
<text x="147.1" y="125.3">MMC_CS</text>
<text x="147.1" y="120.2">MMC_A14</text>
<text x="175" y="121.5">CONF_INIT_B</text>
<text x="176.3" y="124">CONF_DONE</text>
<text x="34.6" y="130.4">xA14</text>
<text x="35.4" y="127.8">SCL</text>
<text x="147.1" y="127.8">xRST</text>
<text x="147.1" y="130.4">ADC_DOUT</text>
<text x="174.8" y="126.6">CONF_PRG_B</text>
<text x="35.5" y="132.9">xA6</text>
<text x="147.1" y="135.4">MMC_A13</text>
<text x="147.1" y="132.9">ADC_LRCK</text>
<text x="209.7" y="136.7">CONF_CLK</text>
<text x="210.6" y="134.2">CONF_CS</text>
<text x="252.4" y="134.2">CONF_M1</text>
<text x="29" y="140.5">CONF_INIT_B</text>
<text x="31.5" y="143.1">CONF_CS</text>
<text x="147.1" y="140.5">MIDI_RST</text>
<text x="147.1" y="143.1">YM_CS</text>
<text x="210.1" y="139.3">CONF_IO0</text>
<text x="210.1" y="141.8">CONF_IO1</text>
<text x="146.3" y="148.1">MIDI_IN</text>
<text x="147.1" y="145.6">IORQGE</text>
<text x="210.1" y="146.9">CONF_IO3</text>
<text x="210.1" y="144.3">CONF_IO2</text>
<text x="147.1" y="153.2">YM_A1</text>
<text x="147.1" y="150.7">MIDI_CLK</text>
<text x="147.1" y="160.8">YM_A0</text>
<text x="147.1" y="165.9">xD0</text>
<text x="147.1" y="163.4">VU_L0</text>
<text x="147.1" y="173.5">xA13</text>
<text x="147.1" y="168.5">xD7</text>
<text x="147.1" y="181.2">VU_L1</text>
<text x="147.1" y="183.7">VU_L2</text>
</g>
<g font-size="1" fill="#989898">
<text x="258.1" y="75.7">J1</text>
<text x="258.9" y="78.2">FPGA JTAG</text>
<text x="257.6" y="142.5">Flash</text>
<text x="258.3" y="141.1">JP1</text>
</g>
<text font-size="1" fill="#0f0f0f" x="200.7" y="86.1">CLK</text>
</svg>
